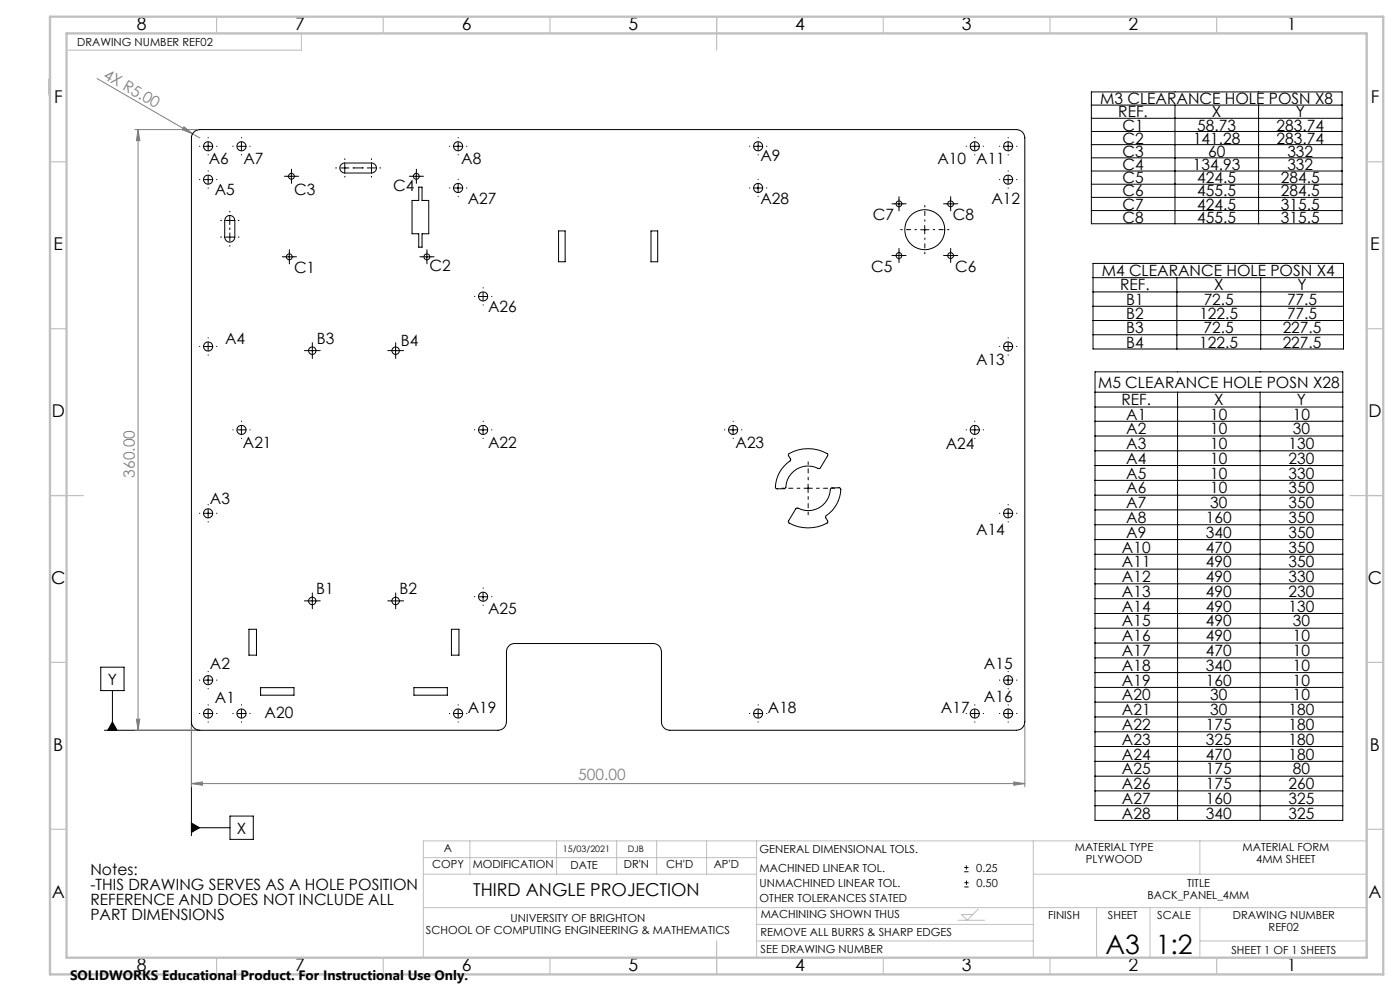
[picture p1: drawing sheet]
<svg xmlns="http://www.w3.org/2000/svg" width="420mm" height="297mm" viewBox="0 0 420 297" stroke-linecap="round" stroke-linejoin="round" font-family="sans-serif">
<g fill="none" stroke="#000" stroke-width=".3">
<path d="M327.4 27.5h75.2v39.6h-75.2zM327.4 31.5h75.2M327.4 35.5h75.2M327.4 39.4h75.2M352.5 31.5v35.6M377.6 31.5v35.6M61.2 43.8h2.5M61.2 53.8h2.5M62.4 42.6v2.5M62.4 52.6v2.5M71.2 43.8h2.5M72.4 42.6v2.5"/>
<path d="M86.2 52.8h2.5M87.4 51.6v2.5M102.2 50.3h2.5M103.4 49.1v2.5M123.6 52.8h2.6M124.9 51.6v2.5M136.2 56.3h2.5M136.2 43.8h2.5M137.4 42.6v2.5M137.4 55.1v2.5M226.2 56.3h2.5M226.2 43.8h2.5"/>
<path d="M227.4 42.6v2.5M227.4 55.1v2.5M269.7 59.8v2.5M285.2 59.8v2.5M291.2 43.8h2.5M292.4 42.6v2.5M301.2 43.8h2.5M301.2 53.8h2.5M302.4 42.6v2.5M302.4 52.6v2.5M327.4 43.4h75.2M327.4 47.3h75.2"/>
<path d="M327.4 51.3h75.2M327.4 55.2h75.2M327.4 59.2h75.2M67.7 66.1h2.5M68.9 64.8v2.5M85.5 77h2.6M86.8 75.7v2.5M126.8 77h2.5M128.1 75.7v2.5M268.4 61.1h2.5M268.4 76.6h2.5M269.7 75.3v2.6"/>
<path d="M276.2 68.9h2.5M277.4 67.6v2.5M283.9 61.1h2.5M283.9 76.6h2.5M285.2 75.3v2.6M327.4 63.1h75.2M327.9 78.9h75.1v25.7h-75.1zM143.7 88.9h2.5M144.9 87.6v2.5M327.9 83.2h75.1M327.9 87.5h75.1M327.9 91.8h75.1"/>
<path d="M327.9 96.1h75.1M353.1 83.2v21.4M378.2 83.2v21.4M61.2 103.9h2.5M62.4 102.6v2.5M92.4 105.1h2.5M93.7 103.9v2.5M117.4 105.1h2.5M118.7 103.9v2.5M301.2 103.9h2.5M302.4 102.6v2.5M327.9 100.3h75.1"/>
<path d="M328.5 111.4h74.3v134.5h-74.3zM328.5 117.5h74.3M353.3 117.5v128.4M378 117.5v128.4M71.2 128.8h2.5M72.4 127.6v2.5M143.7 128.8h2.5M144.9 127.6v2.5M218.7 128.8h2.5M219.9 127.6v2.5M291.2 128.8h2.5M292.4 127.6v2.5"/>
<path d="M328.5 122h74.3M328.5 126.3h74.3M328.5 130.7h74.3M328.5 135.1h74.3M328.5 139.5h74.3M61.2 153.8h2.5M62.4 152.6v2.5M241.2 146.3h2.5M242.4 145.1v2.5M301.2 153.8h2.5M302.4 152.6v2.5M328.5 144h74.3"/>
<path d="M328.5 148.4h74.3M328.5 152.8h74.3M328.5 157.3h74.3M93.7 178.9v2.5M118.7 178.9v2.5M143.7 178.9h2.5M144.9 177.6v2.5M328.5 161.7h74.3M328.5 166.1h74.3M328.5 170.6h74.3M328.5 175h74.3M328.5 179.4h74.3"/>
<path d="M30.2 200h7v7h-7zM92.4 180.1h2.5M117.4 180.1h2.5M328.5 183.9h74.3M328.5 188.3h74.3M328.5 192.7h74.3M328.5 197.2h74.3M31.3 218.9h28.6M33.7 216.4l1.4 2.5h-2.8zM33.7 207v11.9M57.4 216.4v34.1M61.2 213.9h2.5"/>
<path d="M61.2 203.8h2.5M62.4 202.6v2.5M62.4 212.6v2.5M71.2 213.9h2.5M72.4 212.6v2.5M136.2 213.9h2.5M137.4 212.6v2.5M226.2 213.9h2.5M227.4 212.6v2.5M291.2 213.9h2.5M292.4 212.6v2.5M301.2 213.9h2.5"/>
<path d="M301.2 203.8h2.5M302.4 202.6v2.5M302.4 212.6v2.5M328.5 201.6h74.3M328.5 206h74.3M328.5 210.4h74.3M328.5 214.9h74.3M328.5 219.3h74.3M328.5 223.7h74.3M328.5 228.2h74.3M328.5 232.6h74.3M328.5 237h74.3"/>
<path d="M57.4 246.7l2.5 1.4-2.5 1.4zM57.4 248.1h11.6M69 244.6h7v7h-7zM289.3 260h1.2M289.9 259.4v1.2M328.5 241.5h74.3M289.3 261.3h1.2M289.3 265.8h1.3M289.3 264.5h1.3M289.9 263.9v1.3"/>
</g>
<g fill="none" stroke="#808080" stroke-width=".3">
<path d="M29.1 23.5l28.7 16.6M40.4 38.8h18.5M41.4 38.8l.5 3.4h-1zM41.4 38.8v180.1M55.2 38l2.6 2.1-3.2-1.2zM57.8 40.1l2.1 1.2M40.4 218.9h18.5M40.9 215.5h1l-.5 3.4zM57.4 217.3v18.5M307.4 217.3v18.5M57.4 234.8l3.3-.5v1zM57.4 234.8h250"/>
<path d="M304.1 234.3l3.3 .5-3.3 .5z"/>
</g>
<g fill="none" stroke="#000" stroke-width=".3" stroke-dasharray="15.2 1.3 1.3 1.3">
<path d="M60 53.8h-.2M60 43.8h-.2M62.5 51.3v-.1M62.5 56.3v.2M62.5 41.3v-.1M62.5 46.3v.2M65 53.8h.1M65 43.8h.1M70 43.8h-.2M72.5 41.3v-.1M72.5 46.3v.2M75 43.8h.1"/>
<path d="M86.2 52.8h-.9M87.5 51.6v-.9M87.5 54.1v.9M88.7 52.8h.9M101 50.3h-.3M103.5 47.8v-.2M103.5 52.8v.3M106 50.3h.2M106 50.3h3M109 50.3h-.3M111.5 50.3v-1.2M111.5 50.3h-1.3"/>
<path d="M111.5 50.3v1.3M111.5 50.3h1.2M111.5 47.8v-.2M111.5 52.8v.3M114 50.3h.2M123.7 52.8h-.9M124.9 51.6v-.9M124.9 54.1v.9M126.2 52.8h.8M135 56.3h-.2M135 43.8h-.2M137.5 53.8v-.1"/>
<path d="M137.5 58.8v.2M137.5 41.3v-.1M137.5 46.3v.2M140 56.3h.1M140 43.8h.1M225 56.3h-.2M225 43.8h-.2M227.5 53.8v-.1M227.5 58.8v.2M227.5 41.3v-.1M227.5 46.3v.2M230 56.3h.1"/>
<path d="M230 43.8h.1M269.7 59.8v-.8M285.2 59.8v-.8M290 43.8h-.2M292.5 41.3v-.1M292.5 46.3v.2M295 43.8h.1M300 53.8h-.2M300 43.8h-.2M302.5 51.3v-.1M302.5 56.3v.2M302.5 41.3v-.1"/>
<path d="M302.5 46.3v.2M305 53.8h.1M305 43.8h.1M66.5 66.1h-.3M66.5 71.1h-.3M69 68.6v.2M69 63.6v-.3M69 71.1v1.2M69 71.1h1.2M69 71.1v-1.3M69 71.1h-1.3M69 73.6v.2"/>
<path d="M69 68.6v-.3M71.5 66.1h.2M71.5 71.1h.2M85.6 77h-.9M86.8 75.7v-.9M86.8 78.2v.9M88.1 77h.8M126.8 77h-.8M128.1 75.7v-.9M128.1 78.2v.9M129.3 77h.9M268.5 61.1h-.9"/>
<path d="M268.5 76.6h-.9M269.7 62.3v.9M269.7 75.3v-.8M269.7 77.8v.9M271 61.1h.8M271 76.6h.8M284 61.1h-.9M284 76.6h-.9M285.2 62.3v.9M285.2 75.3v-.8M285.2 77.8v.9M286.5 61.1h.8"/>
<path d="M286.5 76.6h.8M142.5 88.8h-.2M145 86.3v-.1M145 91.3v.2M147.5 88.8h.1M60 103.8h-.2M62.5 101.3v-.1M62.5 106.3v.2M65 103.8h.1M92.5 105.1h-1.2M93.7 103.8v-1.1M93.7 106.3v1.2"/>
<path d="M95 105.1h1.1M117.5 105.1h-1.2M118.7 103.8v-1.1M118.7 106.3v1.2M120 105.1h1.1M300 103.8h-.2M302.5 101.3v-.1M302.5 106.3v.2M305 103.8h.1M70 128.8h-.2M72.5 126.3v-.1M72.5 131.3v.2"/>
<path d="M75 128.8h.1M142.5 128.8h-.2M145 126.3v-.1M145 131.3v.2M147.5 128.8h.1M217.5 128.8h-.2M220 126.3v-.1M220 131.3v.2M222.5 128.8h.1M290 128.8h-.2M292.5 126.3v-.1M292.5 131.3v.2"/>
<path d="M295 128.8h.1M60 153.8h-.2M62.5 151.3v-.1M62.5 156.3v.2M65 153.8h.1M300 153.8h-.2M302.5 151.3v-.1M302.5 156.3v.2M305 153.8h.1M93.7 178.8v-1.1M118.7 178.8v-1.1M142.5 178.8h-.2"/>
<path d="M145 176.3v-.1M147.5 178.8h.1M92.5 180.1h-1.2M93.7 181.3v1.2M95 180.1h1.1M117.5 180.1h-1.2M118.7 181.3v1.2M120 180.1h1.1M145 181.3v.2M60 203.8h-.2M60 213.8h-.2M62.5 201.3v-.1"/>
<path d="M62.5 206.3v.2M62.5 211.3v-.1M62.5 216.3v.2M65 203.8h.1M65 213.8h.1M70 213.8h-.2M72.5 211.3v-.1M72.5 216.3v.2M75 213.8h.1M135 213.8h-.2M137.5 211.3v-.1M137.5 216.3v.2"/>
<path d="M140 213.8h.1M225 213.8h-.2M227.5 211.3v-.1M227.5 216.3v.2M230 213.8h.1M290 213.8h-.2M292.5 211.3v-.1M292.5 216.3v.2M295 213.8h.1M300 203.8h-.2M300 213.8h-.2M302.5 201.3v-.1"/>
<path d="M302.5 206.3v.2M302.5 211.3v-.1M302.5 216.3v.2M305 203.8h.1M305 213.8h.1"/>
</g>
<path d="M275 68.8h-4.8M277.5 66.3v-4.7M277.5 71.3v4.8M280 68.8h4.7" fill="none" stroke="#000" stroke-width=".3" stroke-dasharray="15.2 1.3 1.3 1.3" stroke-dashoffset="14.8"/>
<path d="M240 146.3h-5.5M242.5 143.8v-5.4M242.5 148.8v5.5M245 146.3h5.4" fill="none" stroke="#000" stroke-width=".3" stroke-dasharray="15.2 1.3 1.3 1.3" stroke-dashoffset="14.4"/>
<g fill="none" stroke="#c0c0c0" stroke-width=".3">
<path d="M90.4 10v5h-70M14.7 23.7v5M127 257h100M141 252v10M167 252v10M185 252v10M197 252v10M212 252v10M227 252v35M310 252v35M360 252v10M410 252h-283v35h283"/>
<path d="M127 272h283M127 262h100M227 277h83M287.4 275.8h8M293.5 272.4l-3.3 3.4-1.7-1.7h3.4M310 262h100M329 272v15M345 272v15M360 272v15M227 282h83M360 282h50"/>
</g>
<g fill="none" stroke="#c0c0c0" stroke-width=".35">
<path d="M65 5v5M115 5v5M165 5v5M215 5v10M265 5v5M315 5v5M365 5v5M15 48.5h5M410 48.5h5M15 98.5h5M410 98.5h5M15 148.5h10"/>
<path d="M405 148.5h10M15 198.5h5M410 198.5h5M15 248.5h5M410 248.5h5M65 287v5M115 287v5M165 287v5M215 282v10M265 287v5M315 287v5M365 287v5"/>
</g>
<path d="M15 5h400v287h-400zM20 10h390v277h-390z" fill="none" stroke="#c0c0c0" stroke-width=".7"/>
<path d="M57.4 246.7l2.5 1.4-2.5 1.4zM33.7 216.4l1.4 2.5h-2.8z" fill="#000"/>
<g fill="#808080">
<path d="M55.2 38l2.6 2.1-3.2-1.2z"/>
<path d="M41.4 38.8l.5 3.4h-1zM40.9 215.5h1l-.5 3.4z"/>
<path d="M57.4 234.8l3.3-.5v1zM304.1 234.3l3.3 .5-3.3 .5z"/>
</g>
<g fill="none" stroke="#000" stroke-width=".3">
<path d="M58.2 39.6l.8-.6 .9-.2h245a2.53 2.53 0 0 1 2.5 2.5v175.1a2.53 2.53 0 0 1-2.5 2.5h-104a2.53 2.53 0 0 1-2.5-2.5v-21.1a2.47 2.47 0 0 0-2.5-2.4h-41.5a2.47 2.47 0 0 0-2.5 2.4v21.1a2.53 2.53 0 0 1-2.5 2.5h-89.5a2.53 2.53 0 0 1-2.5-2.5v-175.1l.2-.9zM102.5 49.2l.9-.3h8a1.5 1.5 0 0 1 1.5 1.5 1.5 1.5 0 0 1-1.5 1.5h-8a1.5 1.5 0 0 1-1.4-1 1.5 1.5 0 0 1 .5-1.7zM125.6 56.1h1v4h2v10h-2v4h-1v-4h-2v-10h2zM67.8 65.1a1.51 1.51 0 0 1 1.6-.4 1.51 1.51 0 0 1 1 1.4v5a1.52 1.52 0 0 1-1.5 1.5 1.52 1.52 0 0 1-1.5-1.5v-5zM167.6 69.2h1.9v9.3h-1.9zM195.3 69.2h2v9.3h-2zM236.6 136a11.1 11.1 0 0 1 11.8 .2l-2.5 4.2a6.9 6.9 0 0 0-10.2 5.9l-.3 .2-2.6-.1a9.8 9.8 0 0 1 4.4-8.5l-.7-1.5zM238.7 152.5l.3-.2a6.9 6.9 0 0 0 10.2-5.9l.3-.2 2.6 .1a9.8 9.8 0 0 1-4.4 8.5l.7 1.7a11 11 0 0 1-11.9 0l.1-.4zM74.7 188.6h2.2v7.8h-2.2zM135.4 188.6h2.3v7.8h-2.3zM78.2 206.1h10v2.2h-10zM124.2 206.1h10v2.2h-10z"/>
<circle cx="62.4" cy="43.8" r="1.38"/>
<circle cx="62.4" cy="53.8" r="1.37"/>
<circle cx="72.4" cy="43.8" r="1.37"/>
<circle cx="87.4" cy="52.8" r=".88"/>
<circle cx="124.9" cy="52.8" r=".88"/>
<circle cx="137.4" cy="43.8" r="1.38"/>
<circle cx="137.4" cy="56.3" r="1.37"/>
<circle cx="227.4" cy="43.8" r="1.38"/>
<circle cx="227.4" cy="56.3" r="1.37"/>
<circle cx="292.4" cy="43.8" r="1.37"/>
<circle cx="302.4" cy="43.8" r="1.38"/>
<circle cx="302.4" cy="53.8" r="1.37"/>
<circle cx="86.8" cy="77" r=".88"/>
<circle cx="128.1" cy="77" r=".88"/>
<circle cx="269.7" cy="76.6" r=".88"/>
<circle cx="269.7" cy="61.1" r=".87"/>
<circle cx="277.4" cy="68.8" r="6"/>
<circle cx="285.2" cy="76.6" r=".89"/>
<circle cx="285.2" cy="61.1" r=".88"/>
<circle cx="144.9" cy="88.8" r="1.37"/>
<circle cx="62.4" cy="103.8" r="1.38"/>
<circle cx="93.7" cy="105.1" r="1.12"/>
<circle cx="118.7" cy="105.1" r="1.12"/>
<circle cx="302.4" cy="103.8" r="1.38"/>
<circle cx="72.4" cy="128.8" r="1.36"/>
<circle cx="144.9" cy="128.8" r="1.36"/>
<circle cx="219.9" cy="128.8" r="1.36"/>
<circle cx="292.4" cy="128.8" r="1.36"/>
<circle cx="62.4" cy="153.9" r="1.37"/>
<circle cx="302.4" cy="153.9" r="1.37"/>
<circle cx="144.9" cy="178.8" r="1.37"/>
<circle cx="93.7" cy="180.1" r="1.12"/>
<circle cx="118.7" cy="180.1" r="1.12"/>
<circle cx="62.4" cy="213.8" r="1.38"/>
<circle cx="62.4" cy="203.8" r="1.37"/>
<circle cx="72.4" cy="213.8" r="1.37"/>
<circle cx="137.4" cy="213.8" r="1.38"/>
<circle cx="227.4" cy="213.8" r="1.38"/>
<circle cx="292.4" cy="213.8" r="1.37"/>
<circle cx="302.4" cy="213.8" r="1.38"/>
<circle cx="302.4" cy="203.8" r="1.37"/>
</g>
<g font-size="8">
<text x="331.7" y="285.8">A3</text>
<text x="346.7" y="285.8">1:2</text>
</g>
<g font-size="5.3">
<text x="41" y="9">8</text>
<text x="88.5" y="9">7</text>
<text x="138.5" y="9">6</text>
<text x="188.5" y="9">5</text>
<text x="238.5" y="9">4</text>
<text x="288.5" y="9">3</text>
<text x="338.5" y="9">2</text>
<text x="386" y="9">1</text>
<text x="16.2" y="30.8">F</text>
<text x="411.2" y="30.8">F</text>
<text x="16.1" y="75">E</text>
<text x="411.1" y="75">E</text>
<text x="15.5" y="125">D</text>
<text x="410.5" y="125">D</text>
<text x="15.4" y="175">C</text>
<text x="410.4" y="175">C</text>
<text x="16" y="225">B</text>
<text x="411" y="225">B</text>
<text x="15.5" y="269.3">A</text>
<text x="141.9" y="268.7">THIRD ANGLE PROJECTION</text>
<text x="410.5" y="269.3">A</text>
<text x="41" y="291">8</text>
<text x="88.5" y="291">7</text>
<text x="138.5" y="291">6</text>
<text x="188.5" y="291">5</text>
<text x="238.5" y="291">4</text>
<text x="288.5" y="291">3</text>
<text x="338.5" y="291">2</text>
<text x="386" y="291">1</text>
</g>
<g font-size="4.7" fill="#808080">
<text x="30.7" y="23.3" transform="rotate(30 30.7 23.3)">4X R5.00</text>
<text x="40.4" y="143.1" transform="rotate(-90 40.4 143.1)">360.00</text>
<text x="173.5" y="233.8">500.00</text>
</g>
<g font-size="4.7">
<text x="330.1" y="31.2">M3 CLEARANCE HOLE POSN X8</text>
<text x="335.5" y="35.2">REF.</text>
<text x="363.6" y="35.2">X</text>
<text x="388.7" y="35.2">Y</text>
<text x="336.7" y="39.1">C1</text>
<text x="359.2" y="39.1">58.73</text>
<text x="383" y="39.1">283.74</text>
<text x="336.7" y="43.1">C2</text>
<text x="336.7" y="47">C3</text>
<text x="357.9" y="43.1">141.28</text>
<text x="362.4" y="47">60</text>
<text x="383" y="43.1">283.74</text>
<text x="386.2" y="47">332</text>
<text x="62.6" y="49">A6</text>
<text x="73" y="49">A7</text>
<text x="138.4" y="49">A8</text>
<text x="228.1" y="48.4">A9</text>
<text x="281.2" y="49">A10 A11</text>
<text x="336.7" y="51">C4</text>
<text x="357.9" y="51">134.93</text>
<text x="386.2" y="51">332</text>
<text x="64.4" y="58.4">A5</text>
<text x="88.3" y="58.4">C3</text>
<text x="118" y="57.3">C4</text>
<text x="336.7" y="54.9">C5</text>
<text x="336.7" y="58.9">C6</text>
<text x="359.2" y="54.9">424.5</text>
<text x="359.2" y="58.9">455.5</text>
<text x="384.3" y="54.9">284.5</text>
<text x="384.3" y="58.9">284.5</text>
<text x="140.3" y="61.1">A27</text>
<text x="228.1" y="61.1">A28</text>
<text x="261.9" y="65.8">C7</text>
<text x="285.8" y="65.8">C8</text>
<text x="297.4" y="61.1">A12</text>
<text x="336.7" y="62.8">C7</text>
<text x="359.2" y="62.8">424.5</text>
<text x="384.3" y="62.8">315.5</text>
<text x="336.7" y="66.8">C8</text>
<text x="359.2" y="66.8">455.5</text>
<text x="384.3" y="66.8">315.5</text>
<text x="88.2" y="81.8">C1</text>
<text x="128.9" y="81.2">C2</text>
<text x="261.4" y="81.5">C5</text>
<text x="286.5" y="81.5">C6</text>
<text x="330.5" y="82.8">M4 CLEARANCE HOLE POSN X4</text>
<text x="336" y="87.1">REF.</text>
<text x="364.2" y="87.1">X</text>
<text x="389.3" y="87.1">Y</text>
<text x="146.4" y="93.4">A26</text>
<text x="337.8" y="95.6">B2</text>
<text x="337.8" y="91.3">B1</text>
<text x="359.8" y="95.6">122.5</text>
<text x="361.1" y="91.3">72.5</text>
<text x="386.1" y="95.6">77.5</text>
<text x="386.1" y="91.3">77.5</text>
<text x="337.8" y="99.9">B3</text>
<text x="361.1" y="99.9">72.5</text>
<text x="384.8" y="99.9">227.5</text>
<text x="67.5" y="103">A4</text>
<text x="95.1" y="103.1">B3</text>
<text x="120.2" y="103.7">B4</text>
<text x="337.8" y="104.2">B4</text>
<text x="359.8" y="104.2">122.5</text>
<text x="384.8" y="104.2">227.5</text>
<text x="292.9" y="109.4">A13</text>
<text x="329.4" y="116.2">M5 CLEARANCE HOLE POSN X28</text>
<text x="336.4" y="121.4">REF.</text>
<text x="337.9" y="125.8">A1</text>
<text x="363.1" y="125.8">10</text>
<text x="364.3" y="121.4">X</text>
<text x="387.9" y="125.8">10</text>
<text x="389.1" y="121.4">Y</text>
<text x="337.9" y="130.1">A2</text>
<text x="363.1" y="130.1">10</text>
<text x="387.9" y="130.1">30</text>
<text x="72.9" y="134.3">A21</text>
<text x="146.4" y="134.3">A22</text>
<text x="220.6" y="134.3">A23</text>
<text x="283.7" y="134.7">A24</text>
<text x="337.9" y="134.6">A3</text>
<text x="363.1" y="134.6">10</text>
<text x="386.6" y="134.6">130</text>
<text x="337.9" y="139">A4</text>
<text x="337.9" y="143.4">A5</text>
<text x="363.1" y="139">10</text>
<text x="363.1" y="143.4">10</text>
<text x="386.6" y="139">230</text>
<text x="386.6" y="143.4">330</text>
<text x="337.9" y="147.9">A6</text>
<text x="363.1" y="147.9">10</text>
<text x="386.6" y="147.9">350</text>
<text x="63" y="151.1">A3</text>
<text x="337.9" y="152.3">A7</text>
<text x="363.1" y="152.3">30</text>
<text x="386.6" y="152.3">350</text>
<text x="292.9" y="160.2">A14</text>
<text x="337.9" y="156.7">A8</text>
<text x="337.9" y="161.2">A9</text>
<text x="361.8" y="156.7">160</text>
<text x="361.8" y="161.2">340</text>
<text x="386.6" y="156.7">350</text>
<text x="386.6" y="161.2">350</text>
<text x="336.6" y="165.6">A10</text>
<text x="361.8" y="165.6">470</text>
<text x="386.6" y="165.6">350</text>
<text x="336.6" y="170">A11</text>
<text x="361.8" y="170">490</text>
<text x="386.6" y="170">350</text>
<text x="94.9" y="178.1">B1</text>
<text x="119.8" y="178.1">B2</text>
<text x="336.6" y="174.5">A12</text>
<text x="336.6" y="178.9">A13</text>
<text x="361.8" y="174.5">490</text>
<text x="361.8" y="178.9">490</text>
<text x="386.6" y="174.5">330</text>
<text x="386.6" y="178.9">230</text>
<text x="146.4" y="183.9">A25</text>
<text x="336.6" y="183.3">A14</text>
<text x="361.8" y="183.3">490</text>
<text x="386.6" y="183.3">130</text>
<text x="336.6" y="187.8">A15</text>
<text x="361.8" y="187.8">490</text>
<text x="387.9" y="187.8">30</text>
<text x="336.6" y="192.2">A16</text>
<text x="336.6" y="196.6">A17</text>
<text x="361.8" y="192.2">490</text>
<text x="361.8" y="196.6">470</text>
<text x="387.9" y="192.2">10</text>
<text x="387.9" y="196.6">10</text>
<text x="63" y="200.5">A2</text>
<text x="295.2" y="200.5">A15</text>
<text x="336.6" y="201.1">A18</text>
<text x="361.8" y="201.1">340</text>
<text x="387.9" y="201.1">10</text>
<text x="32.4" y="205.2">Y</text>
<text x="336.6" y="205.5">A19</text>
<text x="336.6" y="209.9">A20</text>
<text x="361.8" y="205.5">160</text>
<text x="363.1" y="209.9">30</text>
<text x="387.9" y="205.5">10</text>
<text x="387.9" y="209.9">10</text>
<text x="64.5" y="210.5">A1</text>
<text x="79.4" y="215.3">A20</text>
<text x="140.3" y="213.7">A19</text>
<text x="230.4" y="213.7">A18</text>
<text x="282.3" y="213.7">A17</text>
<text x="295.2" y="210.5">A16</text>
<text x="336.6" y="214.4">A21</text>
<text x="363.1" y="214.4">30</text>
<text x="386.6" y="214.4">180</text>
<text x="336.6" y="218.8">A22</text>
<text x="361.8" y="218.8">175</text>
<text x="386.6" y="218.8">180</text>
<text x="336.6" y="223.2">A23</text>
<text x="336.6" y="227.7">A24</text>
<text x="361.8" y="223.2">325</text>
<text x="361.8" y="227.7">470</text>
<text x="386.6" y="223.2">180</text>
<text x="386.6" y="227.7">180</text>
<text x="336.6" y="232.1">A25</text>
<text x="361.8" y="232.1">175</text>
<text x="387.9" y="232.1">80</text>
<text x="336.6" y="236.5">A26</text>
<text x="361.8" y="236.5">175</text>
<text x="386.6" y="236.5">260</text>
<text x="336.6" y="241">A27</text>
<text x="336.6" y="245.4">A28</text>
<text x="361.8" y="241">160</text>
<text x="361.8" y="245.4">340</text>
<text x="386.6" y="241">325</text>
<text x="386.6" y="245.4">325</text>
<text x="71.1" y="249.8">X</text>
<text x="27.1" y="262.3">Notes:</text>
<text x="27.1" y="266.8">-THIS DRAWING SERVES AS A HOLE POSITION</text>
<text x="27.1" y="271.3">REFERENCE AND DOES NOT INCLUDE ALL</text>
<text x="27.1" y="275.8">PART DIMENSIONS</text>
</g>
<text font-size="4.1" x="21" y="293.7">SOLIDWORKS Educational Product. For Instructional Use Only.</text>
<g font-size="3.3">
<text x="23.2" y="13.6">DRAWING NUMBER REF02</text>
<text x="133.2" y="255.2">A</text>
<text x="227.9" y="255.7">GENERAL DIMENSIONAL TOLS.</text>
<text x="322.5" y="255.1">MATERIAL TYPE</text>
<text x="372.8" y="255.1">MATERIAL FORM</text>
<text x="129.6" y="260.2">COPY</text>
<text x="141.8" y="260.2">MODIFICATION</text>
<text x="171.2" y="260.5">DATE</text>
<text x="187.1" y="260.2">DR'N</text>
<text x="199.9" y="260.2">CH'D</text>
<text x="214.1" y="260.2">AP'D</text>
<text x="227.9" y="261.2">MACHINED LINEAR TOL.</text>
<text x="292.9" y="261.2">0.25</text>
<text x="325.8" y="258.6">PLYWOOD</text>
<text x="376.9" y="258.6">4MM SHEET</text>
<text x="227.9" y="265.8">UNMACHINED LINEAR TOL.</text>
<text x="292.9" y="265.8">0.50</text>
<text x="344.3" y="269.4">BACK_PANEL_4MM</text>
<text x="356.1" y="265.9">TITLE</text>
<text x="227.9" y="270.4">OTHER TOLERANCES STATED</text>
<text x="228.2" y="275.3">MACHINING SHOWN THUS</text>
<text x="314.5" y="275.4">FINISH</text>
<text x="332.4" y="275.5">SHEET</text>
<text x="347.2" y="275.5">SCALE</text>
<text x="369.8" y="275.5">DRAWING NUMBER</text>
<text x="127.8" y="279.9">SCHOOL OF COMPUTING ENGINEERING &amp; MATHEMATICS</text>
<text x="153.2" y="276.4">UNIVERSITY OF BRIGHTON</text>
<text x="228.2" y="280.5">REMOVE ALL BURRS &amp; SHARP EDGES</text>
<text x="380.6" y="279">REF02</text>
<text x="228.2" y="285.6">SEE DRAWING NUMBER</text>
<text x="369.4" y="285.8">SHEET 1 OF 1 SHEETS</text>
</g>
<g font-size="2.7">
<text x="168.9" y="255.2">15/03/2021</text>
<text x="188.4" y="255.4">DJB</text>
</g>
</svg>
